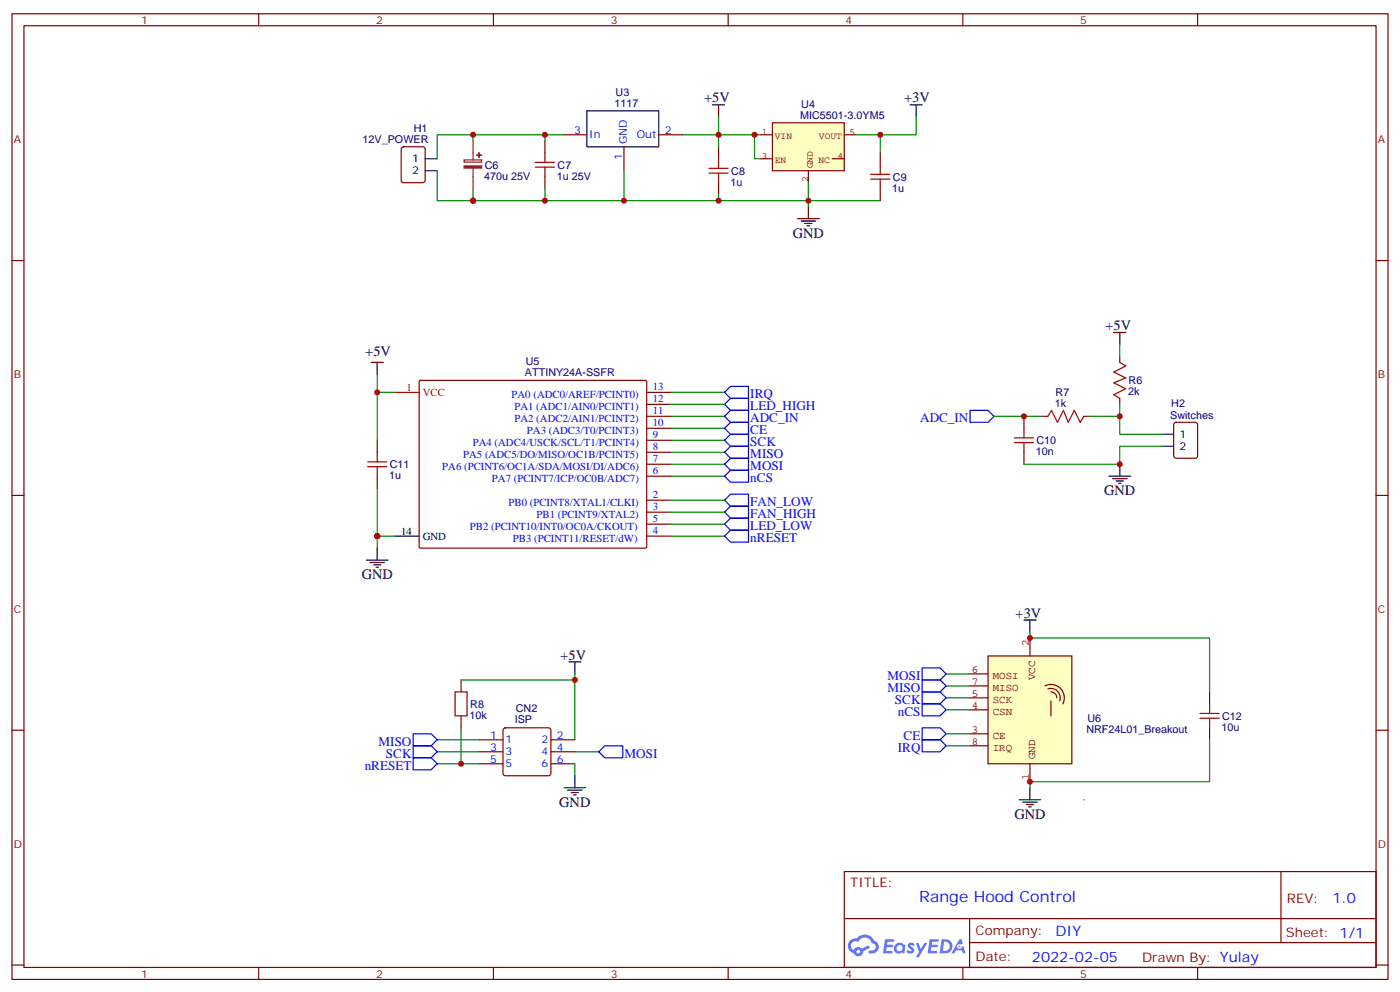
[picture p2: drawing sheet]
<svg xmlns="http://www.w3.org/2000/svg" width="412mm" height="292mm" viewBox="0 0 412 292" stroke-linecap="round" stroke-linejoin="round" font-family="sans-serif">
<g fill="none" stroke="#870000" stroke-width=".35">
<path d="M3.5 4.1h405.4v284.3h-405.4zM7.1 7.6h398.2v277.3h-398.2zM76.2 4.1v3.5M145.3 4.1v3.5M214.5 4.1v3.5M283.6 4.1v3.5M352.8 4.1v3.5M3.5 76.7h3.6M405.3 76.7h3.6M3.5 145.9h3.6M405.3 145.9h3.6M3.5 215h3.6"/>
<path d="M405.3 215h3.6M248.7 256.6h156.6v28.3h-156.6zM377.3 256.7v20.8M248.7 270.5h156.5M285.6 277.5h119.6M285.6 270.5v14.1M3.5 284.2h3.6M76.2 284.9v3.5M145.3 284.9v3.5M214.5 284.9v3.5M283.6 284.9v3.5M352.8 284.9v3.5"/>
<path d="M405.3 284.2h3.6"/>
</g>
<g fill="#5487ff">
<path d="M267.7 277.8a1.22 1.22 0 0 1 1.7 .3l-.4 .6a.47 .47 0 0 0-.3-.4 .47 .47 0 0 0-.5 .1l.1 .3a1.14 1.14 0 0 1 .8 1.7 1.14 1.14 0 0 1-1.9 0l-.2-.2 .5-.5 .7 .4a.29 .29 0 0 0 .3-.2 .29 .29 0 0 0-.2-.4 1.04 1.04 0 0 1-.6-1.7z"/>
<path d="M260.7 276.6h2.4l.3 .2-.2 .5h-1.8l-.1 .9h1.5l.3 .3-.3 .4h-1.6l-.2 1.1 1.7 .1 .2 .3-.2 .3h-2.6z"/>
<path d="M273.8 276.6h2.4l.3 .2-.1 .5h-1.8l-.2 .9h1.6l.3 .3-.4 .4h-1.6l-.1 1.1 1.7 .1 .2 .3-.2 .3h-2.6z"/>
<path d="M282.6 276.6h.7l.3 1.2-.6 .3a.69 .69 0 0 0-1 .3 .69 .69 0 0 0 .4 1 .69 .69 0 0 0 .9-.6l.5-.3 .6 2.2h-.8l-.2-.9h-1.8l-.5 .9h-.8z"/>
<path d="M269.8 277.7h.8l.6 1.8 1.1-1.8h.9l-2.6 4.1h-.8l.9-1.5z"/>
<path d="M277.4 276.6l-.6 4.1h1.3a2.11 2.11 0 0 0 2.5-2.1 2.11 2.11 0 0 0-2.5-2zM278.1 277.3a1.39 1.39 0 0 1 1.7 1.4 1.39 1.39 0 0 1-1.8 1.3h-.3z"/>
<path d="M263.7 278.2a1.54 1.54 0 0 0-.1 2.1 1.54 1.54 0 0 0 2.2 .2l.6 .2 .3-2.3-.2-.2-.4-.1a1.49 1.49 0 0 0-2.4 .1zM264 279.2a.94 .94 0 0 1 1.8 0 .94 .94 0 0 1-1.8 0z"/>
<path d="M250.4 276.9a2.18 2.18 0 0 0 1.1 3.8 1.44 1.44 0 0 0 1.6 .9 1.44 1.44 0 0 0 1.2-1.5l2-1-.5-.7-1.9 .9a1.47 1.47 0 0 0-2.4 .5 1.39 1.39 0 0 1-.7-2 1.39 1.39 0 0 1 2-.4 2.12 2.12 0 0 1 2.2-1.3 2.12 2.12 0 0 1 1.9 1.6 1.14 1.14 0 0 1 1.1 1.5 1.14 1.14 0 0 1-1.7 .7 .43 .43 0 0 0-.5 .3 .43 .43 0 0 0 .4 .5 1.98 1.98 0 0 0 2.5-1.2 1.98 1.98 0 0 0-1.2-2.5 3.1 3.1 0 0 0-5.3-.7l-.9 .1zM252.3 280.2a.55 .55 0 0 1 1.1 0 .55 .55 0 0 1-1.1 0z"/>
<circle cx="282.6" cy="278.7" r=".26"/>
</g>
<path d="M172.9 32.6h21.1v10.6h-21.1zM209.9 30.9h3.5M211.7 30.9v3.5" fill="none" stroke="#000" stroke-width=".35"/>
<path d="M201.1 39.7h21.1M224 39.7h-1.8v7h1.8M139.3 55.6v3.5" fill="none" stroke="#008700" stroke-width=".35"/>
<path d="M165.8 39.7h7.1M194 39.7h7.1M183.8 43.2v7.1" fill="none" stroke="#870000" stroke-width=".35"/>
<path d="M227.5 36.2h21.2v14.1h-21.2z" fill="#ffffc2" stroke="#850000" stroke-width=".35"/>
<path d="M224 39.7h3.5M248.7 39.7h3.5M224 46.7h3.5M238.1 50.3v3.5M245.2 46.7h3.5" fill="none" stroke="#850000" stroke-width=".35"/>
<g fill="none" stroke="#008700" stroke-width=".35">
<path d="M139.3 39.7h21.2v1.8M160.5 39.7h5.3M211.7 34.4v8.8M252.2 39.7h7.1v5.3M269.9 34.4v5.3h-10.6M128.8 50.3v8.8h55M139.3 41.5v-1.8h-10.5v7M160.5 55.6v3.5M183.8 50.3v8.8h75.5M211.7 57.3v1.8M238.1 53.8v7.1M111.1 110.2v5.3h5.3"/>
<path d="M111.1 115.5v14.1M197.6 115.5h15.8M197.6 119.1h15.8M329.8 119.1v8.8h12.4M329.8 101.4v3.6M197.6 122.6h15.8M197.6 136.7h15.8M197.6 133.2h15.8M197.6 129.6h15.8M197.6 126.1h15.8M342.2 131.4h-12.4v5.3h-28.2M111.1 157.9h5.3"/>
<path d="M111.1 143.8v17.6M197.6 157.9h15.8M197.6 140.2h15.8M197.6 147.3h15.8M197.6 150.8h15.8M197.6 154.3h15.8M169.3 198.4v19.4M128.8 217.8h12.3M135.8 214.3v10.6h5.3M135.8 200.2h33.5M128.8 224.9h7M128.8 221.4h12.3"/>
<path d="M169.3 221.4h7.1M169.3 224.9v3.5"/>
</g>
<g fill="none" stroke="#870000" stroke-width=".35">
<path d="M118.4 43.4l.5-.2h5.6l.7 .4v9.5l-.4 .6-5.9 .1-.7-.5v-9.4zM160.5 41.5v3.5M160.5 52v3.6M211.7 43.2v3.5M211.7 53.8v3.5M259.3 45v3.5M259.3 55.6v3.5M123.5 112.2l.3-.2 66.5 .1 .2 .3-.1 48.8-.3 .2-66.5-.1-.1-.3zM190.5 115.5h7.1M190.5 119.1h7.1M329.8 105v1.7M329.8 117.3v1.8"/>
<path d="M111.1 129.6v3.6M190.5 122.6h7.1M190.5 126.1h7.1M190.5 129.6h7.1M190.5 133.2h7.1M190.5 136.7h7.1M346 124.6l.4-.2h5.7l.6 .4 .1 9.4-.5 .7h-5.9l-.6-.4-.1-9.4zM111.1 140.2v3.6M190.5 140.2h7.1M190.5 154.3h7.1M190.5 157.9h7.1M190.5 150.8h7.1"/>
<path d="M190.5 147.3h7.1M135.8 200.2v3.5M135.8 210.8v3.5M141.1 217.8h7.1M148.4 214.5l.5-.2h12.7l.5 .2 .2 .5v12.7l-.3 .5-.4 .2h-12.7l-.5-.2-.2-.5v-12.7zM162.3 217.8h7M356.3 203.7v3.6M356.3 214.3v3.5M141.1 221.4h7.1M141.1 224.9h7.1M162.3 221.4h7M162.3 224.9h7"/>
</g>
<g fill="none" stroke="#000" stroke-width=".35">
<path d="M268.1 30.9h3.5M269.9 30.9v3.5M125.2 46.7h3.6M125.2 50.3h3.6M234.9 64.4h6.4M236 65.1h4.2M237.1 65.8h2.1M237.8 66.5h.7M238.1 60.9v3.5M328.1 97.9h3.5M329.8 97.9v3.5M109.4 106.7h3.5"/>
<path d="M111.1 106.7v3.5M329.8 136.7v3.5M342.2 127.9h3.5M342.2 131.4h3.5M116.4 157.9h7.1M326.7 140.2h6.3M327.7 140.9h4.3M328.8 141.6h2.1M329.5 142.3h.7M107.9 164.9h6.4M109 165.6h4.2M110.1 166.3h2.1"/>
<path d="M110.8 167h.7M111.1 161.4v3.5M167.6 194.9h3.5M169.3 194.9v3.5M301.6 182.6h3.6M303.4 182.6v3.5M166.2 232h6.3M167.2 232.7h4.2M168.3 233.4h2.1M169 234.1h.7M169.3 228.4v3.6M300.2 235.5h6.4"/>
<path d="M301.3 236.2h4.2M302.3 236.9h2.1M303 237.6h.7M303.4 232v3.5"/>
</g>
<path d="M136.7 47.1h5.2v.6h-5.2zM139.3 41.5v5.6M139.3 49.6v6" fill="none" stroke="#8c2424" stroke-width=".35"/>
<g fill="#8c2424" stroke="#8c2424" stroke-width=".35">
<path d="M136.7 48.9h5.2v.6h-5.2z"/>
<path d="M140.4 45.7h1.4z"/>
<path d="M141.1 45v1.4z"/>
</g>
<g fill="none" stroke="#a10000" stroke-width=".35">
<path d="M157.7 47.8h5.6M157.7 49.2h5.6M160.5 45v2.8M160.5 49.2v2.8M208.8 49.6h5.7M208.8 51h5.7M211.7 46.7v2.9M211.7 51v2.8M256.5 51.3h5.6M256.5 52.7h5.6M259.3 48.5v2.8M259.3 52.7v2.9"/>
<path d="M329.8 106.7l1.8 1.1-3.5 1.7 3.5 1.8-3.5 1.4 3.5 1.8-3.5 1.7 1.7 1.1M108.3 136h5.6M108.3 137.4h5.6M111.1 133.2v2.8M111.1 137.4v2.8M134.1 203.7h3.5v7.1h-3.5zM353.5 210.1h5.6M353.5 211.5h5.6M356.3 207.3v2.8M356.3 211.5v2.8"/>
</g>
<g fill="none" stroke="#00f" stroke-width=".35">
<path d="M215.2 113.8h5.3v3.5h-5.3l-1.8-1.8zM215.2 117.3h5.3v3.5h-5.3l-1.8-1.7zM215.2 120.8h5.3v3.6h-5.3l-1.8-1.8zM215.2 138.5h5.3v3.5h-5.3l-1.8-1.8zM215.2 134.9h5.3v3.6h-5.3l-1.8-1.8zM215.2 131.4h5.3v3.5h-5.3l-1.8-1.7zM215.2 127.9h5.3v3.5h-5.3l-1.8-1.8zM215.2 124.4h5.3v3.5h-5.3l-1.8-1.8zM285.8 120.8h5.2l1.8 1.8-1.8 1.8h-5.2zM215.2 156.1h5.3v3.5h-5.3l-1.8-1.7zM215.2 145.5h5.3v3.5h-5.3l-1.8-1.7zM215.2 149h5.3v3.6h-5.3l-1.8-1.8z"/>
<path d="M215.2 152.6h5.3v3.5h-5.3l-1.8-1.8zM271.6 196.7h5.3l1.8 1.7-1.8 1.8h-5.3zM121.7 216.1h5.3l1.8 1.7-1.8 1.8h-5.3zM121.7 219.6h5.3l1.8 1.8-1.8 1.7h-5.3zM178.2 219.6h5.2v3.5h-5.2l-1.8-1.7zM271.6 207.3h5.3l1.8 1.7-1.8 1.8h-5.3zM271.6 217.8h5.3l1.8 1.8-1.8 1.8h-5.3zM271.6 200.2h5.3l1.8 1.8-1.8 1.7h-5.3zM271.6 203.7h5.3l1.8 1.8-1.8 1.8h-5.3zM271.6 214.3h5.3l1.8 1.8-1.8 1.7h-5.3zM121.7 223.1h5.3l1.8 1.8-1.8 1.8h-5.3z"/>
</g>
<path d="M116.4 115.5h7.1" fill="none" stroke="#f00" stroke-width=".35"/>
<circle cx="309.6" cy="205.5" r=".88" fill="#850000" stroke="#850000" stroke-width=".35"/>
<path d="M291 193.1h24.7v31.8h-24.7z" fill="#ffffc2" stroke="#850000" stroke-width=".35"/>
<g fill="none" stroke="#850000" stroke-width=".35">
<path d="M285.8 198.4h5.2M303.4 187.9v5.2M285.8 216.1h5.2M285.8 209h5.2M285.8 205.5h5.2M285.8 202h5.2M285.8 219.6h5.2M307.8 202a4 4 0 0 1 4.6 .7 4 4 0 0 1 .7 4.6M308.7 202.9a2.75 2.75 0 0 1 2.8 .6 2.75 2.75 0 0 1 .7 2.9M309.6 203.7a1.73 1.73 0 0 1 1.7 1.8M309.6 206.4v4.4M303.4 224.9v5.3"/>
<path d="M319.3 235.5h.1"/>
</g>
<path d="M292.8 122.6h14.1M321 122.6h8.8M278.7 198.4h7.1M303.4 186.1v1.8h52.9v15.8M278.7 202h7.1M278.7 205.5h7.1M278.7 209h7.1M278.7 216.1h7.1M278.7 219.6h7.1M356.3 217.8v12.4h-52.9v1.8" fill="none" stroke="#008700" stroke-width=".35"/>
<path d="M298.8 128.9h5.6M298.8 130.4h5.6M301.6 126.1v2.8M301.6 130.4v2.8M308.7 122.6l1-1.8 1.8 3.6 1.8-3.6 1.4 3.6 1.7-3.6 1.8 3.6 1.1-1.8" fill="none" stroke="#a10000" stroke-width=".35"/>
<path d="M301.6 122.6v3.5M301.6 133.2v3.5M306.9 122.6h1.8M319.3 122.6h1.7" fill="none" stroke="#870000" stroke-width=".35"/>
<g fill="#c00">
<circle cx="139.3" cy="59.1" r=".88"/>
<circle cx="222.3" cy="39.7" r=".88"/>
<circle cx="238.1" cy="59.1" r=".88"/>
<circle cx="259.3" cy="39.7" r=".88"/>
<circle cx="160.5" cy="59.1" r=".88"/>
<circle cx="139.3" cy="39.7" r=".88"/>
<circle cx="160.5" cy="39.7" r=".88"/>
<circle cx="183.8" cy="59.1" r=".88"/>
<circle cx="211.7" cy="59.1" r=".88"/>
<circle cx="211.7" cy="39.7" r=".88"/>
<circle cx="111.1" cy="157.9" r=".88"/>
<circle cx="111.1" cy="115.5" r=".88"/>
<circle cx="135.8" cy="224.9" r=".88"/>
<circle cx="169.3" cy="200.2" r=".88"/>
<circle cx="303.4" cy="187.9" r=".88"/>
<circle cx="303.4" cy="230.2" r=".88"/>
<circle cx="329.8" cy="122.6" r=".88"/>
<circle cx="329.8" cy="136.7" r=".88"/>
<circle cx="301.6" cy="122.6" r=".88"/>
</g>
<text font-size="4.6" fill="#00f" x="270.8" y="265.7">Range Hood Control</text>
<g font-size="4.2">
<text x="207.4" y="30.2">+5V</text>
<text x="266.3" y="30.2">+3V</text>
<text x="233.5" y="70">GND</text>
<text x="325.6" y="97.2">+5V</text>
<text x="107.6" y="105">+5V</text>
<text x="325.3" y="145.9">GND</text>
<text x="106.5" y="170.6">GND</text>
<text x="299.2" y="181.9">+3V</text>
<text x="165.1" y="194.2">+5V</text>
<text x="164.7" y="237.6">GND</text>
<text x="298.8" y="241.1">GND</text>
</g>
<g font-size="4.2" fill="#00f">
<text x="392.5" y="265.9">1.0</text>
<text x="310.9" y="275.5">DIY</text>
<text x="304" y="283.3">2022-02-05</text>
</g>
<g font-size="3.9" fill="#00f">
<text x="221" y="117.3">IRQ</text>
<text x="221" y="124.4">ADC_IN</text>
<text x="221" y="120.8">LED_HIGH</text>
<text x="271.1" y="124.4">ADC_IN</text>
<text x="221" y="131.4">SCK</text>
<text x="221" y="127.9">CE</text>
<text x="221" y="134.9">MISO</text>
<text x="221" y="142">nCS</text>
<text x="221" y="138.5">MOSI</text>
<text x="221" y="149">FAN_LOW</text>
<text x="221" y="152.6">FAN_HIGH</text>
<text x="221" y="159.6">nRESET</text>
<text x="221" y="156.1">LED_LOW</text>
<text x="261.4" y="200.2">MOSI</text>
<text x="261.4" y="203.7">MISO</text>
<text x="263.6" y="207.3">SCK</text>
<text x="264.5" y="210.8">nCS</text>
<text x="111.5" y="219.6">MISO</text>
<text x="264.5" y="221.4">IRQ</text>
<text x="266.2" y="217.8">CE</text>
<text x="107.4" y="226.7">nRESET</text>
<text x="113.7" y="223.1">SCK</text>
<text x="184" y="223.1">MOSI</text>
</g>
<g font-size="3.9" fill="#800">
<text x="250.5" y="261.2">TITLE:</text>
<text x="379.1" y="265.9">REV:</text>
<text x="287.4" y="275.4">Company:</text>
<text x="378.7" y="276">Sheet: 1/1</text>
<text x="287.4" y="283.1">Date:</text>
<text x="336.4" y="283.2">Drawn By: Yulay</text>
</g>
<g font-size="3.2" fill="#800">
<text x="41.6" y="7.1">1</text>
<text x="110.8" y="7.1">2</text>
<text x="179.9" y="7.1">3</text>
<text x="249.1" y="7.1">4</text>
<text x="318.2" y="7.1">5</text>
<text x="4.1" y="42.2">A</text>
<text x="405.9" y="42.2">A</text>
<text x="4.1" y="111.3">B</text>
<text x="405.9" y="111.3">B</text>
<text x="4.1" y="180.4">C</text>
<text x="405.9" y="180.4">C</text>
<text x="4.1" y="249.6">D</text>
<text x="405.9" y="249.6">D</text>
<text x="41.6" y="287.9">1</text>
<text x="110.8" y="287.9">2</text>
<text x="179.9" y="287.9">3</text>
<text x="249.1" y="287.9">4</text>
<text x="318.2" y="287.9">5</text>
</g>
<g font-size="3.2" fill="#000080">
<text x="181.3" y="28.2">U3</text>
<text x="181" y="31.6">1117</text>
<text x="235.7" y="35.1">MIC5501-3.0YM5</text>
<text x="236" y="31.8">U4</text>
<text x="121.9" y="38.8">H1</text>
<text x="106.8" y="42.2">12V_POWER</text>
<text x="142.6" y="52.9">470u 25V</text>
<text x="142.8" y="49.7">C6</text>
<text x="164" y="52.9">1u 25V</text>
<text x="164.2" y="49.6">C7</text>
<text x="215.4" y="51.4">C8</text>
<text x="263" y="53.2">C9</text>
<text x="215.2" y="54.7">1u</text>
<text x="262.8" y="56.5">1u</text>
<text x="154.9" y="107.5">U5</text>
<text x="154.6" y="110.7">ATTINY24A-SSFR</text>
<text x="332.5" y="113.2">R6</text>
<text x="310.7" y="119.8">1k</text>
<text x="311" y="116.6">R7</text>
<text x="332.3" y="116.4">2k</text>
<text x="345" y="119.9">H2</text>
<text x="344.7" y="123.3">Switches</text>
<text x="305.3" y="130.8">C10</text>
<text x="114.8" y="137.9">C11</text>
<text x="305.2" y="134">10n</text>
<text x="114.7" y="141.1">1u</text>
<text x="138.5" y="208.4">R8</text>
<text x="151.9" y="209.5">CN2</text>
<text x="138.3" y="211.6">10k</text>
<text x="151.6" y="212.9">ISP</text>
<text x="320" y="215.9">NRF24L01_Breakout</text>
<text x="320.3" y="212.5">U6</text>
<text x="359.8" y="215.2">10u</text>
<text x="360" y="212">C12</text>
</g>
<g font-size="3.2" fill="#00f">
<text x="169.1" y="39.3">3</text>
<text x="173.6" y="40.7">In</text>
<text x="187.6" y="40.7">Out</text>
<text x="195.8" y="39.3">2</text>
<text x="183.3" y="47" transform="rotate(-90 183.3 47)">1</text>
<text x="184.7" y="42.5" transform="rotate(-90 184.7 42.5)">GND</text>
<text x="150.7" y="117.1">PA0 (ADC0/AREF/PCINT0)</text>
<text x="192.3" y="114.8">13</text>
<text x="192.3" y="118.4">12</text>
<text x="151.5" y="120.6">PA1 (ADC1/AIN0/PCINT1)</text>
<text x="151.5" y="124.2">PA2 (ADC2/AIN1/PCINT2)</text>
<text x="192.3" y="121.9">11</text>
<text x="192.3" y="125.4">10</text>
<text x="139.3" y="131.2">PA4 (ADC4/USCK/SCL/T1/PCINT4)</text>
<text x="155.2" y="127.7">PA3 (ADC3/T0/PCINT3)</text>
<text x="192.3" y="128.9">9</text>
<text x="136.4" y="134.8">PA5 (ADC5/DO/MISO/OC1B/PCINT5)</text>
<text x="192.3" y="132.5">8</text>
<text x="192.3" y="136">7</text>
<text x="130.3" y="138.3">PA6 (PCINT6/OC1A/SDA/MOSI/DI/ADC6)</text>
<text x="144.9" y="141.8">PA7 (PCINT7/ICP/OC0B/ADC7)</text>
<text x="192.3" y="139.5">6</text>
<text x="149.8" y="148.9">PB0 (PCINT8/XTAL1/CLKI)</text>
<text x="192.3" y="146.6">2</text>
<text x="138.4" y="155.9">PB2 (PCINT10/INT0/OC0A/CKOUT)</text>
<text x="158.1" y="152.4">PB1 (PCINT9/XTAL2)</text>
<text x="192.3" y="153.6">5</text>
<text x="192.3" y="150.1">3</text>
<text x="151.1" y="159.5">PB3 (PCINT11/RESET/dW)</text>
<text x="192.3" y="157.2">4</text>
<text x="144.4" y="217.5">1</text>
<text x="144.4" y="221">3</text>
<text x="148.9" y="218.9">1</text>
<text x="159.6" y="218.9">2</text>
<text x="164" y="217.5">2</text>
<text x="164" y="221">4</text>
<text x="144.4" y="224.5">5</text>
<text x="148.9" y="222.4">3</text>
<text x="148.9" y="226">5</text>
<text x="159.6" y="222.4">4</text>
<text x="159.6" y="226">6</text>
<text x="164" y="224.5">6</text>
</g>
<g font-size="3.2">
<text x="121.5" y="47.8">1</text>
<text x="121.5" y="51.3">2</text>
<text x="347.5" y="128.9">1</text>
<text x="347.5" y="132.5">2</text>
<text x="118.2" y="157.5">14</text>
<text x="124.5" y="158.9">GND</text>
</g>
<g font-size="3.2" fill="#f00">
<text x="119.8" y="115.2">1</text>
<text x="124.5" y="116.6">VCC</text>
</g>
<g font-size="3.2" fill="#840000">
<text x="303" y="190.3" transform="rotate(-90 303 190.3)">2</text>
<text x="286.3" y="198.1">6</text>
<text x="286.3" y="201.6">7</text>
<text x="292.5" y="199.9">MOSI</text>
<text x="292.5" y="203.5">MISO</text>
<text x="304.9" y="200.3" transform="rotate(-90 304.9 200.3)">VCC</text>
<text x="286.3" y="208.7">4</text>
<text x="286.3" y="205.1">5</text>
<text x="292.5" y="207">SCK</text>
<text x="286.3" y="215.7">3</text>
<text x="292.5" y="210.5">CSN</text>
<text x="286.3" y="219.3">8</text>
<text x="292.5" y="217.6">CE</text>
<text x="292.5" y="221.1">IRQ</text>
<text x="304.9" y="223.5" transform="rotate(-90 304.9 223.5)">GND</text>
<text x="303" y="229.7" transform="rotate(-90 303 229.7)">1</text>
</g>
<g font-size="2.8" fill="#840000">
<text x="224.4" y="39.7">1</text>
<text x="228.2" y="41">VIN</text>
<text x="241.2" y="41">VOUT</text>
<text x="250.2" y="39.7">5</text>
<text x="224.4" y="46.7">3</text>
<text x="246.7" y="46.7">4</text>
<text x="228.2" y="48.1">EN</text>
<text x="238.1" y="53.4" transform="rotate(-90 238.1 53.4)">2</text>
<text x="239.4" y="49.6" transform="rotate(-90 239.4 49.6)">GND</text>
<text x="241.1" y="48.1">NC</text>
</g>
</svg>
